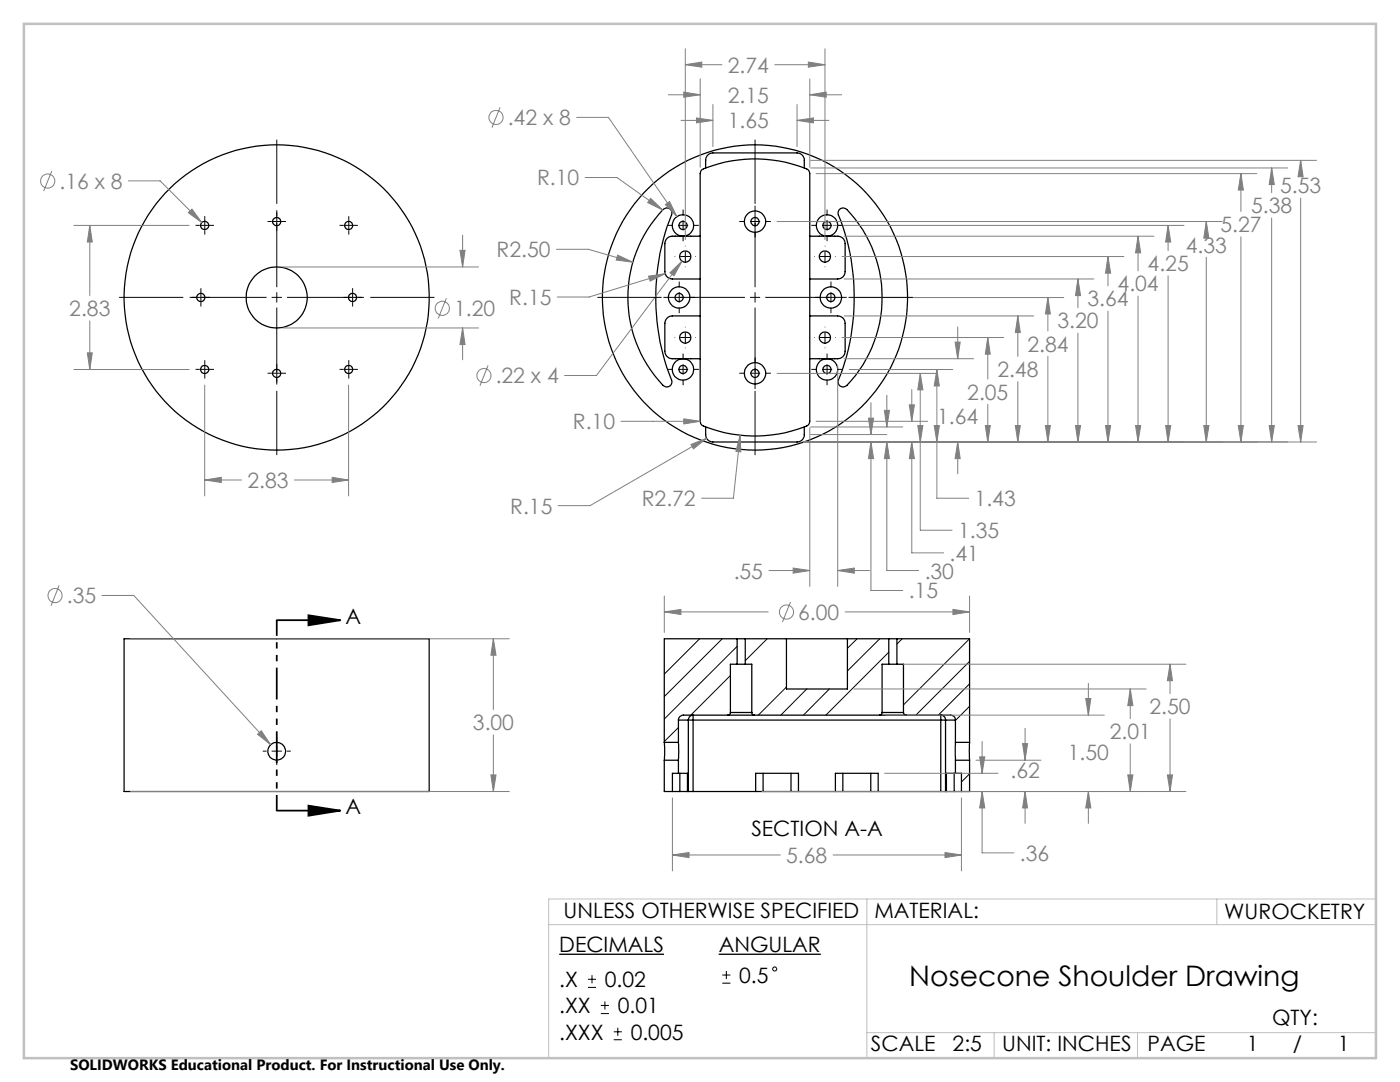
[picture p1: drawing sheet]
<svg xmlns="http://www.w3.org/2000/svg" width="279mm" height="216mm" viewBox="0 0 279 216" stroke-linecap="round" stroke-linejoin="round" font-family="sans-serif">
<g fill="none" stroke="#000" stroke-width=".25">
<path d="M140.8 33.5a1.47 1.47 0 0 0-1.1 1.1v49.5a1.47 1.47 0 0 0 1.1 1.1M140.8 33.5v-1.5a1.45 1.45 0 0 1 1.5-1.5h16.8a1.45 1.45 0 0 1 1.4 1.5v1.5M140.8 33.5a27.7 27.7 0 0 1 19.7 0M160.5 33.5a1.36 1.36 0 0 1 1.1 1.1v49.5a1.36 1.36 0 0 1-1.1 1.1M132.3 41.8a1.03 1.03 0 0 1 1.3-.2 1.03 1.03 0 0 1 .4 1.3 44.8 44.8 0 0 0 .1 33.2 1.03 1.03 0 0 1-.6 1 1.03 1.03 0 0 1-1.2-.2 25.4 25.4 0 0 1 0-35.1zM139.7 47.1h-4.9a1.63 1.63 0 0 0-2.1 1.5v5.6a1.51 1.51 0 0 0 1.5 1.5h5.5M161.6 47.1h4.3a2.72 2.72 0 0 1 2.5 .7l.3 .8v5.6a1.45 1.45 0 0 1-1.5 1.5h-5.6M167.4 41.9l.4-.3 .5-.1a2.26 2.26 0 0 1 1.6 1.3 25.3 25.3 0 0 1-1.1 34.2 1.01 1.01 0 0 1-1.2 0 1.01 1.01 0 0 1-.3-1.2 44.8 44.8 0 0 0 0-33.1zM139.7 63h-5.5a1.51 1.51 0 0 0-1.5 1.5v5.6a1.64 1.64 0 0 0 2.1 1.5h4.9M161.6 63h5.6a1.45 1.45 0 0 1 1.5 1.5v5.6a1.58 1.58 0 0 1-2.1 1.5h-5M140.8 85.2v1.5a1.45 1.45 0 0 0 1.5 1.5h16.8a1.45 1.45 0 0 0 1.4-1.5v-1.5M140.8 85.2a27.7 27.7 0 0 0 19.7 0"/>
<path d="M24.8 127.5h60.9v30.4h-60.9zM147.1 132.5h1.6M147.1 127.5h1.6M147.1 127.5h-14.5v20.6M147.1 127.5v5M147.1 132.5h-1.3v9.7M148.7 132.5h1.3v9.7M148.7 127.5h8.3M148.7 127.5v5M157 127.5h12.1M157 127.5v10h12.1v-10M169.1 127.5h8.3"/>
<path d="M177.4 132.5h1.6M177.4 127.5h1.6M177.4 132.5h-1.4v9.7M177.4 127.5v5M179 127.5h14.5v20.6M179 132.5h1.3v9.7M179 127.5v5M132.6 148.1v3.6M132.6 151.7h2.8M132.6 148.1h2.8M132.6 151.7v6.2h1.6M134.2 157.9h1.5"/>
<path d="M135.4 148.1v3.6M135.4 154.3h1.8v3.6M135.4 143.7h2M135.4 143.7v4.4M135.4 151.7v2.6M135.4 154.3h-1.2v3.6M135.7 157.9h1.5M135.7 154.3v3.6M137.2 157.9h.2M137.4 143.7a.85 .85 0 0 1 .9-.9v.9M137.4 143.7h.9M137.4 157.9h.9"/>
<path d="M137.4 143.7v14.2M138.3 157.9h12.5M138.3 143.7h49.4M138.3 143.7v14.2M145.3 142.7h-8.9a.97 .97 0 0 0-1 1M145.3 142.7h5.2M145.8 142.2l-.1 .3-.4 .2M145.8 142.2h4.2M150 142.2l.1 .3 .4 .2M150.5 142.7h25M150.8 157.9h1.5M150.8 157.9v-3.6h8.5v3.6"/>
<path d="M152.3 157.9h5.6M152.3 154.3v3.6M157.9 157.9h1.4M157.9 154.3v3.6M159.3 157.9h7.4M166.7 157.9h1.5M166.7 157.9v-3.6h8.6v3.6M168.2 157.9h5.6M168.2 154.3v3.6M173.8 157.9h1.5M173.8 154.3v3.6M175.3 157.9h12.4"/>
<path d="M175.5 142.7h5.3M176 142.2v.3l-.5 .2M176 142.2h4.3M180.3 142.2a.54 .54 0 0 0 .5 .5M180.8 142.7h8.9a.96 .96 0 0 1 1 1M187.7 143.7v-.9a.85 .85 0 0 1 1 .9M187.7 143.7h1M187.7 157.9h1M187.7 143.7v14.2M188.7 157.9h.2M188.7 143.7h2M188.7 143.7v14.2"/>
<path d="M188.9 157.9h1.5M190.4 157.9h1.5M190.4 154.3v3.6M190.7 148.1v3.6M190.7 154.3h-1.8v3.6M190.7 151.7h2.8M190.7 148.1h2.8M190.7 143.7v4.4M190.7 151.7v2.6M190.7 154.3h1.2v3.6M193.5 148.1v3.6M193.5 151.7v6.2h-1.6"/>
<circle cx="40.1" cy="59.3" r=".82"/>
<circle cx="40.8" cy="45" r=".82"/>
<circle cx="55.2" cy="59.4" r="6.1"/>
<circle cx="55.2" cy="44.2" r=".81"/>
<circle cx="55.2" cy="59.4" r="30.5"/>
<circle cx="69.6" cy="45" r=".81"/>
<circle cx="70.4" cy="59.4" r=".83"/>
<circle cx="135.5" cy="59.3" r=".82"/>
<circle cx="135.5" cy="59.3" r="2.13"/>
<circle cx="136.3" cy="45" r="2.13"/>
<circle cx="136.3" cy="45" r=".82"/>
<circle cx="136.7" cy="51.2" r="1.12"/>
<circle cx="150.7" cy="44.2" r="2.13"/>
<circle cx="150.7" cy="59.4" r="30.5"/>
<circle cx="150.7" cy="44.2" r=".81"/>
<circle cx="164.6" cy="51.2" r="1.11"/>
<circle cx="165" cy="45" r=".81"/>
<circle cx="165" cy="45" r="2.13"/>
<circle cx="165.8" cy="59.4" r=".82"/>
<circle cx="165.8" cy="59.4" r="2.14"/>
<circle cx="40.8" cy="73.7" r=".82"/>
<circle cx="55.2" cy="74.5" r=".81"/>
<circle cx="69.6" cy="73.7" r=".81"/>
<circle cx="136.3" cy="73.7" r="2.14"/>
<circle cx="136.3" cy="73.7" r=".82"/>
<circle cx="136.7" cy="67.4" r="1.12"/>
<circle cx="150.7" cy="74.5" r="2.13"/>
<circle cx="150.7" cy="74.5" r=".81"/>
<circle cx="164.6" cy="67.4" r="1.11"/>
<circle cx="165" cy="73.7" r=".81"/>
<circle cx="165" cy="73.7" r="2.14"/>
<circle cx="55.2" cy="149.9" r="1.78"/>
</g>
<g fill="none" stroke="#000" stroke-width=".2">
<path d="M139.6 127.5l-7 7M144.1 127.5l-11.5 11.5M145.8 134.8l-7.9 7.9M147.1 129l-14.5 14.5M153.1 127.5l-4.4 4.3M157 137.1l-5.7 5.6M161 137.5l-5.2 5.2M165.5 137.5l-5.2 5.2M171.1 127.5l-2 1.9M175.6 127.5l-6.5 6.4M177.4 130.1l-12.6 12.6M180.1 127.5l-1.1 1"/>
<path d="M193.5 127.5l-13.2 13.2M193.5 132l-10.7 10.7M193.5 136.5l-6.2 6.2M135.4 145.2l-2.8 2.8M193.5 140.9l-2.8 2.9M193.5 154.4l-1.6 1.6"/>
</g>
<path d="M116.8 35.4h6.3l9.2 6.5M129.9 39.6l2.4 2.3-3-1.5z" fill="none" stroke="#808080" stroke-width=".2"/>
<path d="M173 179.4v31.7M242.9 179.4v5.1M274.6 179.4h-165.1v31.7M109.5 184.5h165.1M173 206.1h101.6M198.4 206.1v5M227 206.1v5" fill="none" stroke="#c0c0c0" stroke-width=".2"/>
<path d="M4.8 4.8h269.8v206.3h-269.8z" fill="none" stroke="#c0c0c0" stroke-width=".5"/>
<path d="M129.9 39.6l2.4 2.3-3-1.5z" fill="#808080"/>
<path d="M111.1 49.7h6.3l8.9 2.6M123.3 50.9l3 1.4-3.3-.4z" fill="none" stroke="#808080" stroke-width=".2"/>
<path d="M123.3 50.9l3 1.4-3.3-.4z" fill="#808080"/>
<path d="M135.9 24h6.4M142.3 20.8v8.4M159.1 24l3.2-.5v1zM159.1 20.8v8.4M159.1 24h6.3" fill="none" stroke="#808080" stroke-width=".2"/>
<path d="M159.1 24l3.2-.5v1z" fill="#808080"/>
<path d="M139 23.5l3.3 .5-3.3 .5z" fill="none" stroke="#808080" stroke-width=".2"/>
<path d="M139 23.5l3.3 .5-3.3 .5z" fill="#808080"/>
<path d="M129.4 55.1l3.4-.5-3 1.5zM132.8 54.6l-15.2 4.7h-6.4" fill="none" stroke="#808080" stroke-width=".2"/>
<path d="M129.4 55.1l3.4-.5-3 1.5z" fill="#808080"/>
<path d="M147.7 86.9l.1 3.3-.9-.1zM147.7 86.9l-1.3 12.5h-6.4" fill="none" stroke="#808080" stroke-width=".2"/>
<path d="M147.7 86.9l.1 3.3-.9-.1z" fill="#808080"/>
<path d="M137.9 88.7l3.1-1.2-2.6 2.1zM141 87.5l-23.2 13.4h-6.4" fill="none" stroke="#808080" stroke-width=".2"/>
<path d="M137.9 88.7l3.1-1.2-2.6 2.1z" fill="#808080"/>
<g fill="none" stroke="#808080" stroke-width=".2">
<path d="M133.7 54.4l2.4-2.3-1.6 2.9zM136.1 52.1l-17.1 22.8h-6.3M97.4 72.9l-1.6 4.1"/>
<circle cx="96.6" cy="74.9" r="1.41"/>
</g>
<path d="M133.7 54.4l2.4-2.3-1.6 2.9z" fill="#808080"/>
<path d="M167.2 72.8v44.2M161.6 85.3v31.7M153.5 113.8h8.1M158.3 113.3l3.3 .5-3.3 .6zM167.2 113.8h6.3" fill="none" stroke="#808080" stroke-width=".2"/>
<path d="M158.3 113.3l3.3 .5-3.3 .6z" fill="#808080"/>
<path d="M167.2 113.8l3.3-.5v1.1z" fill="none" stroke="#808080" stroke-width=".2"/>
<path d="M167.2 113.8l3.3-.5v1.1z" fill="#808080"/>
<path d="M123.9 84.1h15.8M136.5 83.6l3.2 .5-3.2 .5z" fill="none" stroke="#808080" stroke-width=".2"/>
<path d="M136.5 83.6l3.2 .5-3.2 .5z" fill="#808080"/>
<g fill="none" stroke="#808080" stroke-width=".2">
<path d="M99.8 21.4l-1.6 4.1M115.1 23.4h6.3l13.7 19.8M132.8 40.8l.8-.6 1.5 3z"/>
<circle cx="99" cy="23.4" r="1.41"/>
</g>
<path d="M132.8 40.8l.8-.6 1.5 3z" fill="#808080"/>
<path d="M182 77.7v6.4M160.3 88.2h24.8M162.9 84.1h22.2M182 88.2l.5 3.3h-1zM182 88.2v22.1h6.3" fill="none" stroke="#808080" stroke-width=".2"/>
<path d="M182 88.2l.5 3.3h-1z" fill="#808080"/>
<path d="M181.5 80.8h1l-.5 3.3z" fill="none" stroke="#808080" stroke-width=".2"/>
<path d="M181.5 80.8h1l-.5 3.3z" fill="#808080"/>
<path d="M169.5 73.7h20.6M187 73.7v25.7h6.3M160.3 88.2h29.8M186.4 84.9h1.1l-.5 3.3z" fill="none" stroke="#808080" stroke-width=".2"/>
<path d="M186.4 84.9h1.1l-.5 3.3z" fill="#808080"/>
<path d="M187 73.7l.5 3.3h-1.1z" fill="none" stroke="#808080" stroke-width=".2"/>
<path d="M187 73.7l.5 3.3h-1.1z" fill="#808080"/>
<path d="M168.5 71.6h25.8M191.1 65.2v6.4M160.3 88.2h34M191.1 88.2l.5 3.3h-1zM191.1 88.2v6.3" fill="none" stroke="#808080" stroke-width=".2"/>
<path d="M191.1 88.2l.5 3.3h-1z" fill="#808080"/>
<path d="M190.6 68.3h1l-.5 3.3z" fill="none" stroke="#808080" stroke-width=".2"/>
<path d="M190.6 68.3h1l-.5 3.3z" fill="#808080"/>
<path d="M168.5 63h37.8M203.1 63v8.1M203.1 76.2v12M160.3 88.2h46M202.6 84.9h1l-.5 3.3z" fill="none" stroke="#808080" stroke-width=".2"/>
<path d="M202.6 84.9h1l-.5 3.3z" fill="#808080"/>
<path d="M203.1 63l.5 3.4h-1z" fill="none" stroke="#808080" stroke-width=".2"/>
<path d="M203.1 63l.5 3.4h-1z" fill="#808080"/>
<path d="M170.2 59.4h42.1M209.1 59.4v6.6M209.1 71.1v17.1M160.3 88.2h52M208.6 84.9h1l-.5 3.3z" fill="none" stroke="#808080" stroke-width=".2"/>
<path d="M208.6 84.9h1l-.5 3.3z" fill="#808080"/>
<path d="M209.1 59.4l.5 3.3h-1z" fill="none" stroke="#808080" stroke-width=".2"/>
<path d="M209.1 59.4l.5 3.3h-1z" fill="#808080"/>
<path d="M168.5 55.7h49.8M215.1 55.7v5.7M215.1 66.5v21.7M160.3 88.2h58M214.6 84.9h1.1l-.6 3.3z" fill="none" stroke="#808080" stroke-width=".2"/>
<path d="M214.6 84.9h1.1l-.6 3.3z" fill="#808080"/>
<path d="M215.1 55.7l.6 3.3h-1.1z" fill="none" stroke="#808080" stroke-width=".2"/>
<path d="M215.1 55.7l.6 3.3h-1.1z" fill="#808080"/>
<path d="M168 67.3h32.3M197.1 67.3v8.3M160.3 88.2h40M196.6 84.9h1l-.5 3.3zM197.1 80.7v7.5" fill="none" stroke="#808080" stroke-width=".2"/>
<path d="M196.6 84.9h1l-.5 3.3z" fill="#808080"/>
<path d="M197.1 67.3l.5 3.4h-1z" fill="none" stroke="#808080" stroke-width=".2"/>
<path d="M197.1 67.3l.5 3.4h-1z" fill="#808080"/>
<path d="M155.1 74.5h31.7M183.7 74.5v31.3h6.3M160.3 88.2h26.5M183.2 84.9h1l-.5 3.3z" fill="none" stroke="#808080" stroke-width=".2"/>
<path d="M183.2 84.9h1l-.5 3.3z" fill="#808080"/>
<path d="M183.7 74.5l.5 3.3h-1z" fill="none" stroke="#808080" stroke-width=".2"/>
<path d="M183.7 74.5l.5 3.3h-1z" fill="#808080"/>
<path d="M168 51.2h56.3M221.1 51.2v5.8M221.1 62.1v26.1M160.3 88.2h64M220.6 84.9h1.1l-.6 3.3z" fill="none" stroke="#808080" stroke-width=".2"/>
<path d="M220.6 84.9h1.1l-.6 3.3z" fill="#808080"/>
<path d="M221.1 51.2l.6 3.3h-1.1z" fill="none" stroke="#808080" stroke-width=".2"/>
<path d="M221.1 51.2l.6 3.3h-1.1z" fill="#808080"/>
<path d="M168.5 47.1h61.8M227.1 47.1v6.9M227.1 59.1v29.1M160.3 88.2h70M226.6 84.9h1l-.5 3.3z" fill="none" stroke="#808080" stroke-width=".2"/>
<path d="M226.6 84.9h1l-.5 3.3z" fill="#808080"/>
<path d="M227.1 47.1l.5 3.3h-1z" fill="none" stroke="#808080" stroke-width=".2"/>
<path d="M227.1 47.1l.5 3.3h-1z" fill="#808080"/>
<path d="M166.3 45h70M233.1 45v5M233.1 55v33.2M160.3 88.2h76M232.6 84.9h1l-.5 3.3z" fill="none" stroke="#808080" stroke-width=".2"/>
<path d="M232.6 84.9h1l-.5 3.3z" fill="#808080"/>
<path d="M233.1 45l.5 3.3h-1z" fill="none" stroke="#808080" stroke-width=".2"/>
<path d="M233.1 45l.5 3.3h-1z" fill="#808080"/>
<path d="M155.1 44.2h88.8M240.7 44.2v2.1M240.7 51.3v36.9M160.3 88.2h83.6M240.2 84.9h1.1l-.6 3.3z" fill="none" stroke="#808080" stroke-width=".2"/>
<path d="M240.2 84.9h1.1l-.6 3.3z" fill="#808080"/>
<path d="M240.7 44.2l.6 3.3h-1.1z" fill="none" stroke="#808080" stroke-width=".2"/>
<path d="M240.7 44.2l.6 3.3h-1.1z" fill="#808080"/>
<path d="M162.9 34.6h87.9M247.6 34.6v7.6M247.6 47.2v41M160.3 88.2h90.5M247.1 84.9h1l-.5 3.3z" fill="none" stroke="#808080" stroke-width=".2"/>
<path d="M247.1 84.9h1l-.5 3.3z" fill="#808080"/>
<path d="M247.6 34.6l.5 3.3h-1z" fill="none" stroke="#808080" stroke-width=".2"/>
<path d="M247.6 34.6l.5 3.3h-1z" fill="#808080"/>
<path d="M160.3 88.2h16.7M161.8 86.7h15.2M173.8 88.2l.5 3.3h-1zM173.8 88.2v29.6h6.4M173.8 80.4v6.3" fill="none" stroke="#808080" stroke-width=".2"/>
<path d="M173.8 88.2l.5 3.3h-1z" fill="#808080"/>
<path d="M173.3 83.4h1l-.5 3.3z" fill="none" stroke="#808080" stroke-width=".2"/>
<path d="M173.3 83.4h1l-.5 3.3z" fill="#808080"/>
<path d="M177 78.8v6.4M160.3 88.2h19.9M161.8 85.2h18.4M177 88.2l.5 3.3h-1zM177 88.2v25.6h6.3" fill="none" stroke="#808080" stroke-width=".2"/>
<path d="M177 88.2l.5 3.3h-1z" fill="#808080"/>
<path d="M176.5 81.9h1l-.5 3.3z" fill="none" stroke="#808080" stroke-width=".2"/>
<path d="M176.5 81.9h1l-.5 3.3z" fill="#808080"/>
<path d="M133.4 18.9h6.3M136.5 18.4l3.2 .5-3.2 .5zM139.7 15.7v17.7M161.6 15.7v17.7M161.6 18.9h6.4" fill="none" stroke="#808080" stroke-width=".2"/>
<path d="M136.5 18.4l3.2 .5-3.2 .5z" fill="#808080"/>
<path d="M161.6 18.9l3.3-.5v1z" fill="none" stroke="#808080" stroke-width=".2"/>
<path d="M161.6 18.9l3.3-.5v1z" fill="#808080"/>
<path d="M161.8 33.5h95.2M253.8 33.5v5M253.8 43.5v44.7M160.3 88.2h96.7M253.3 84.9h1l-.5 3.3z" fill="none" stroke="#808080" stroke-width=".2"/>
<path d="M253.3 84.9h1l-.5 3.3z" fill="#808080"/>
<path d="M253.8 33.5l.5 3.3h-1z" fill="none" stroke="#808080" stroke-width=".2"/>
<path d="M253.8 33.5l.5 3.3h-1z" fill="#808080"/>
<path d="M161.8 32h100.9M259.6 32v2.5M259.6 39.5v48.7M160.3 88.2h102.4M259 84.9h1.1l-.5 3.3z" fill="none" stroke="#808080" stroke-width=".2"/>
<path d="M259 84.9h1.1l-.5 3.3z" fill="#808080"/>
<path d="M259.6 32l.5 3.3h-1.1z" fill="none" stroke="#808080" stroke-width=".2"/>
<path d="M259.6 32l.5 3.3h-1.1z" fill="#808080"/>
<path d="M136.8 12.9l3.3-.5v1zM136.8 9.7v38.1M136.8 12.9h7.3M154.6 12.9h10M164.6 9.7v38.1" fill="none" stroke="#808080" stroke-width=".2"/>
<path d="M136.8 12.9l3.3-.5v1z" fill="#808080"/>
<path d="M161.3 12.4l3.3 .5-3.3 .5z" fill="none" stroke="#808080" stroke-width=".2"/>
<path d="M161.3 12.4l3.3 .5-3.3 .5z" fill="#808080"/>
<g fill="none" stroke="#808080" stroke-width=".2">
<path d="M56.5 53.3h39M89.1 59.5l-1.6 4M91.8 50h1l-.5 3.3zM92.3 46.9v6.4M56.5 65.4h39M92.3 65.4v6.4"/>
<circle cx="88.3" cy="61.5" r="1.41"/>
</g>
<g fill="none" stroke="#000" stroke-width=".2" stroke-dasharray="15.2 1.3 1.3 1.3" stroke-linecap="butt">
<path d="M133.5 59.3h-1.1M134.3 45h-1.1M134.7 51.2h-.1M135.6 59.3v-1M135.6 59.3h-1.1M135.6 59.3v1.1M135.6 59.3h1M135.6 57.3v-1.1M136.3 45v-1M136.3 45h-1M136.3 45v1M136.3 45h1"/>
<path d="M136.3 42.9v-1.1M136.3 47v1.1M136.8 51.2v-1M136.8 51.2h-1M136.8 51.2v1M136.8 51.2h1M136.8 49.1v-.1M136.8 53.2v.1M137.6 59.3h1.1M138.4 45h1.1M138.8 51.2h.1M148.7 44.2h-1.2"/>
<path d="M150.7 59.3v-1M150.7 59.3h-1M150.7 59.3v1.1M150.7 59.3h1M150.7 44.2v-1M150.7 44.2h-1M150.7 44.2v1M150.7 44.2h1M150.7 42.2v-1.1M150.7 46.2v1.1M152.7 44.2h1.1M162.6 51.2h-.1"/>
<path d="M163 45h-1.1M163.8 59.3h-1.1M164.6 51.2v-1M164.6 51.2h-1M164.6 51.2v1M164.6 51.2h1.1M164.6 49.1v-.1M164.6 53.2v.1M165.1 45v-1M165.1 45h-1.1M165.1 45v1M165.1 45h1"/>
<path d="M165.1 42.9v-1.1M165.1 47v1.1M165.8 59.3v-1M165.8 59.3h-1M165.8 59.3v1.1M165.8 59.3h1M165.8 57.3v-1.1M166.7 51.2h.1M167.1 45h1.1M167.9 59.3h1.1M134.3 73.7h-1.1M134.7 67.3h-.1"/>
<path d="M135.6 61.4v1.1M136.3 73.7v-1M136.3 73.7h-1M136.3 73.7v1M136.3 73.7h1M136.3 71.7v-1.1M136.3 75.7v1.2M136.8 67.3v-1M136.8 67.3h-1M136.8 67.3v1.1M136.8 67.3h1M136.8 65.3v-.1"/>
<path d="M136.8 69.4v.1M138.4 73.7h1.1M138.8 67.3h.1M148.7 74.5h-1.2M150.7 74.5v-1M150.7 74.5h-1M150.7 74.5v1M150.7 74.5h1M150.7 72.4v-1.1M150.7 76.5v1.1M152.7 74.5h1.1M162.6 67.3h-.1"/>
<path d="M163 73.7h-1.1M164.6 67.3v-1M164.6 67.3h-1M164.6 67.3v1.1M164.6 67.3h1.1M164.6 65.3v-.1M164.6 69.4v.1M165.1 73.7v-1M165.1 73.7h-1.1M165.1 73.7v1M165.1 73.7h1M165.1 71.7v-1.1"/>
<path d="M165.1 75.7v1.2M165.8 61.4v1.1M166.7 67.3h.1M167.1 73.7h1.1"/>
</g>
<path d="M148.7 59.3h-29.5M150.7 57.3v-29.4M152.7 59.3h29.5M150.7 61.4v29.4" fill="none" stroke="#000" stroke-width=".2" stroke-dasharray="15.2 1.3 1.3 1.3" stroke-dashoffset="2.4" stroke-linecap="butt"/>
<path d="M91.8 50h1l-.5 3.3z" fill="#808080"/>
<path d="M92.3 65.4l.5 3.4h-1z" fill="none" stroke="#808080" stroke-width=".2"/>
<path d="M92.3 65.4l.5 3.4h-1z" fill="#808080"/>
<path d="M40.9 76.8v22.2M69.6 76.8v22.2M40.9 95.8l3.3-.6v1.1zM40.9 95.8h7.3M58.7 95.8h10.9" fill="none" stroke="#808080" stroke-width=".2"/>
<path d="M40.9 95.8l3.3-.6v1.1z" fill="#808080"/>
<path d="M66.3 95.2l3.3 .6-3.3 .5z" fill="none" stroke="#808080" stroke-width=".2"/>
<path d="M66.3 95.2l3.3 .6-3.3 .5z" fill="#808080"/>
<path d="M14.7 45h23M17.9 45v14M14.7 73.7h23M17.4 70.4h1l-.5 3.3zM17.9 64v9.7" fill="none" stroke="#808080" stroke-width=".2"/>
<path d="M17.4 70.4h1l-.5 3.3z" fill="#808080"/>
<path d="M17.9 45l.5 3.3h-1z" fill="none" stroke="#808080" stroke-width=".2"/>
<path d="M17.9 45l.5 3.3h-1z" fill="#808080"/>
<g fill="none" stroke="#808080" stroke-width=".2">
<path d="M10.3 34.1l-1.6 4M25.6 36.1h6.4l8.3 8.3M37.6 42.4l.7-.7 2 2.7z"/>
<circle cx="9.5" cy="36.1" r="1.41"/>
</g>
<path d="M37.6 42.4l.7-.7 2 2.7z" fill="#808080"/>
<path d="M26 127.5h75.6M98.5 127.5l.5 3.2h-1zM98.5 127.5v14.1M26 157.9h75.6M98.5 146.6v11.3" fill="none" stroke="#808080" stroke-width=".2"/>
<g fill="none" stroke="#000" stroke-width=".2" stroke-dasharray="15.2 1.3 1.3 1.3" stroke-linecap="butt">
<path d="M39.1 59.3h-.8M39.8 45h-.8M40.1 59.3v-1M40.1 59.3h-1M40.1 59.3v1.1M40.1 59.3h1M40.1 58.3v-.8M40.9 45v-1M40.9 45h-1.1M40.9 45v1M40.9 45h1M40.9 44v-.9"/>
<path d="M40.9 46v.8M41.1 59.3h.8M41.9 45h.8M54.2 44.2h-.8M55.2 59.3v-1M55.2 59.3h-1M55.2 59.3v1.1M55.2 59.3h1.1M55.2 44.2v-1M55.2 44.2h-1M55.2 44.2v1M55.2 44.2h1.1"/>
<path d="M55.2 43.2v-.8M55.2 45.2v.8M56.3 44.2h.8M68.6 45h-.8M69.4 59.3h-.9M69.6 45v-1M69.6 45h-1M69.6 45v1M69.6 45h1M69.6 44v-.9M69.6 46v.8M70.4 59.3v-1"/>
<path d="M70.4 59.3h-1M70.4 59.3v1.1M70.4 59.3h1M70.4 58.3v-.8M70.6 45h.8M71.4 59.3h.8M39.8 73.7h-.8M40.1 60.4v.8M40.9 73.7v-1M40.9 73.7h-1.1M40.9 73.7v1M40.9 73.7h1"/>
<path d="M40.9 72.7v-.8M40.9 74.7v.8M41.9 73.7h.8M54.2 74.5h-.8M55.2 74.5v-1M55.2 74.5h-1M55.2 74.5v1M55.2 74.5h1.1M55.2 73.5v-.9M55.2 75.5v.8M56.3 74.5h.8M68.6 73.7h-.8"/>
<path d="M69.6 73.7v-1M69.6 73.7h-1M69.6 73.7v1M69.6 73.7h1M69.6 72.7v-.8M69.6 74.7v.8M70.4 60.4v.8M70.6 73.7h.8"/>
</g>
<path d="M53.2 59.3h-29.4M55.2 57.3v-29.4M57.3 59.3h29.4M55.2 61.4v29.4" fill="none" stroke="#000" stroke-width=".2" stroke-dasharray="15.2 1.3 1.3 1.3" stroke-dashoffset="2.4" stroke-linecap="butt"/>
<path d="M98.5 127.5l.5 3.2h-1z" fill="#808080"/>
<path d="M98 154.6h1l-.5 3.3z" fill="none" stroke="#808080" stroke-width=".2"/>
<path d="M98 154.6h1l-.5 3.3z" fill="#808080"/>
<g fill="none" stroke="#808080" stroke-width=".2">
<path d="M11.8 116.8l-1.6 4.1M20.4 118.8h6.3l27.3 29.8M51.4 146.5l.7-.7 1.9 2.8z"/>
<circle cx="11" cy="118.8" r="1.41"/>
</g>
<path d="M51.4 146.5l.7-.7 1.9 2.8z" fill="#808080"/>
<path d="M55.2 123.8h12.7M61.6 122.8l6.3 1-6.3 1zM55.2 161.7h12.7M61.6 160.8l6.3 .9-6.3 1.1z" fill="none" stroke="#000" stroke-width=".35"/>
<path d="M61.6 122.8l6.3 1-6.3 1zM61.6 160.8l6.3 .9-6.3 1.1z" fill="#000"/>
<path d="M216.7 139.4h1l-.5 3.3zM217.2 136.3v6.4M176.8 142.7h43.6M190.1 157.9h30.3M217.2 157.9v6.4" fill="none" stroke="#808080" stroke-width=".2"/>
<path d="M53.2 149.9h-.8M55.2 149.9v-1M55.2 149.9h-1M55.2 149.9v1M55.2 149.9h1.1M55.2 147.9v-.8M55.2 151.9v.8M57.3 149.9h.7" fill="none" stroke="#000" stroke-width=".2" stroke-dasharray="15.2 1.3 1.3 1.3" stroke-linecap="butt"/>
<path d="M55.2 123.8v37.9" fill="none" stroke="#000" stroke-width=".35" stroke-dasharray="6.3 1.3 1.3 1.3 1.3 1.3" stroke-dashoffset="3.2" stroke-linecap="butt"/>
<path d="M216.7 139.4h1l-.5 3.3z" fill="#808080"/>
<path d="M217.2 157.9l.5 3.3h-1z" fill="none" stroke="#808080" stroke-width=".2"/>
<path d="M217.2 157.9l.5 3.3h-1z" fill="#808080"/>
<path d="M176.5 154.3h22.7M181.3 157.9h17.9M196 157.9l.5 3.3h-1zM196 157.9v12.3h6.4M196 148v6.3" fill="none" stroke="#808080" stroke-width=".2"/>
<path d="M196 157.9l.5 3.3h-1z" fill="#808080"/>
<path d="M195.5 151h1l-.5 3.3z" fill="none" stroke="#808080" stroke-width=".2"/>
<path d="M195.5 151h1l-.5 3.3z" fill="#808080"/>
<path d="M181.3 157.9h26.5M194.8 151.7h13M204.6 157.9l.5 3.3h-1zM204.6 145.3v6.4M204.6 157.9v6.4" fill="none" stroke="#808080" stroke-width=".2"/>
<path d="M204.6 157.9l.5 3.3h-1z" fill="#808080"/>
<path d="M204.1 148.4h1l-.5 3.3z" fill="none" stroke="#808080" stroke-width=".2"/>
<path d="M204.1 148.4h1l-.5 3.3z" fill="#808080"/>
<path d="M170.4 137.5h58.3M225.6 137.5l.5 3.3h-1zM225.6 137.5v5.9M152.1 157.9h76.6M225.6 148.4v9.5" fill="none" stroke="#808080" stroke-width=".2"/>
<path d="M225.6 137.5l.5 3.3h-1z" fill="#808080"/>
<path d="M225.1 154.6h1l-.5 3.3z" fill="none" stroke="#808080" stroke-width=".2"/>
<path d="M225.1 154.6h1l-.5 3.3z" fill="#808080"/>
<g fill="none" stroke="#808080" stroke-width=".2">
<path d="M132.6 118.9v7.3M193.5 118.9v7.3M132.6 122.1l3.3-.5v1zM132.6 122.1h20.7M157.8 120.1l-1.7 4M168.7 122.1h24.8"/>
<circle cx="156.9" cy="122.1" r="1.42"/>
</g>
<path d="M132.6 122.1l3.3-.5v1z" fill="#808080"/>
<path d="M190.2 121.6l3.3 .5-3.3 .5z" fill="none" stroke="#808080" stroke-width=".2"/>
<path d="M190.2 121.6l3.3 .5-3.3 .5z" fill="#808080"/>
<path d="M180.3 132.5h56.4M233.5 132.5v5.9M152.1 157.9h84.6M233 154.6h1l-.5 3.3zM233.5 143.4v14.5" fill="none" stroke="#808080" stroke-width=".2"/>
<path d="M233 154.6h1l-.5 3.3z" fill="#808080"/>
<path d="M233.5 132.5l.5 3.3h-1z" fill="none" stroke="#808080" stroke-width=".2"/>
<path d="M233.5 132.5l.5 3.3h-1z" fill="#808080"/>
<path d="M134.2 159.2v14.6M191.9 159.2v14.6M134.2 170.6l3.3-.5v1zM134.2 170.6h21.5M166.3 170.6h25.6" fill="none" stroke="#808080" stroke-width=".2"/>
<path d="M134.2 170.6l3.3-.5v1z" fill="#808080"/>
<path d="M188.6 170.1l3.3 .5-3.3 .5z" fill="none" stroke="#808080" stroke-width=".2"/>
<path d="M188.6 170.1l3.3 .5-3.3 .5z" fill="#808080"/>
<g fill="none" stroke="#000" stroke-width=".2">
<path d="M117.3 197h1.7M117.3 195.4h1.7M118.1 194.6v1.6M120.7 199.8v1.6M144.1 196.2h1.7M144.1 194.6h1.7M145 193.7v1.7M119.9 202.2h1.6M119.9 200.6h1.6M122.5 207.5h1.6M122.5 205.9h1.6M123.3 205.1v1.6"/>
<circle cx="154.6" cy="193.4" r=".41"/>
</g>
<path d="M111.6 190.4h20.9M143.4 190.4h20.4" fill="none" stroke="#000" stroke-width=".26"/>
<text font-size="5.6" x="181.5" y="196.7">Nosecone Shoulder Drawing</text>
<g font-size="4.2" fill="#808080">
<text x="145.2" y="14.5">2.74</text>
<text x="145.2" y="20.5">2.15</text>
<text x="101.3" y="25">.42 x 8</text>
<text x="145.2" y="25.6">1.65</text>
<text x="11.9" y="37.7">.16 x 8</text>
<text x="107.2" y="37">R.10</text>
<text x="255.5" y="38.6">5.53</text>
<text x="243.6" y="46.3">5.27</text>
<text x="249.7" y="42.5">5.38</text>
<text x="99.1" y="51.3">R2.50</text>
<text x="236.7" y="50.4">4.33</text>
<text x="223" y="58.2">4.04</text>
<text x="229" y="54.1">4.25</text>
<text x="13.8" y="63.1">2.83</text>
<text x="90.6" y="63.1">1.20</text>
<text x="101.6" y="60.8">R.15</text>
<text x="211" y="65.5">3.20</text>
<text x="217" y="61.1">3.64</text>
<text x="205" y="70.2">2.84</text>
<text x="98.9" y="76.5">.22 x 4</text>
<text x="199" y="75.2">2.48</text>
<text x="193" y="79.7">2.05</text>
<text x="114.3" y="85.7">R.10</text>
<text x="187" y="84.6">1.64</text>
<text x="49.4" y="97.3">2.83</text>
<text x="128.1" y="101">R2.72</text>
<text x="194.5" y="101">1.43</text>
<text x="101.8" y="102.5">R.15</text>
<text x="191.2" y="107.4">1.35</text>
<text x="189.5" y="111.9">.41</text>
<text x="146.4" y="115.4">.55</text>
<text x="181.4" y="119.4">.15</text>
<text x="184.5" y="115.4">.30</text>
<text x="13.3" y="120.4">.35</text>
<text x="159.3" y="123.7">6.00</text>
<text x="229.4" y="142.5">2.50</text>
<text x="94.4" y="145.7">3.00</text>
<text x="221.5" y="147.5">2.01</text>
<text x="201.7" y="155.2">.62</text>
<text x="213.1" y="151.6">1.50</text>
<text x="156.9" y="172.2">5.68</text>
<text x="203.6" y="171.8">.36</text>
</g>
<g font-size="4.2">
<text x="68.9" y="124.5">A</text>
<text x="68.9" y="162.5">A</text>
<text x="149.9" y="166.7">SECTION A-A</text>
<text x="112.5" y="183.3">UNLESS OTHERWISE SPECIFIED</text>
<text x="174.5" y="183.1">MATERIAL:</text>
<text x="244.3" y="183.3">WUROCKETRY</text>
<text x="111.6" y="190">DECIMALS</text>
<text x="143.4" y="190">ANGULAR</text>
<text x="111.6" y="197">.X</text>
<text x="120.7" y="197">0.02</text>
<text x="147.5" y="196.1">0.5</text>
<text x="111.6" y="202.2">.XX</text>
<text x="123.3" y="202.2">0.01</text>
<text x="111.6" y="207.5">.XXX</text>
<text x="125.9" y="207.5">0.005</text>
<text x="173.8" y="209.8">SCALE</text>
<text x="190.1" y="209.8">2:5</text>
<text x="200" y="209.8">UNIT: INCHES</text>
<text x="229" y="209.8">PAGE</text>
<text x="248.8" y="209.8">1</text>
<text x="253.9" y="204.5">QTY:</text>
<text x="258" y="209.8">/</text>
<text x="267" y="209.8">1</text>
</g>
<text font-size="3" x="14" y="213.5">SOLIDWORKS Educational Product. For Instructional Use Only.</text>
</svg>
